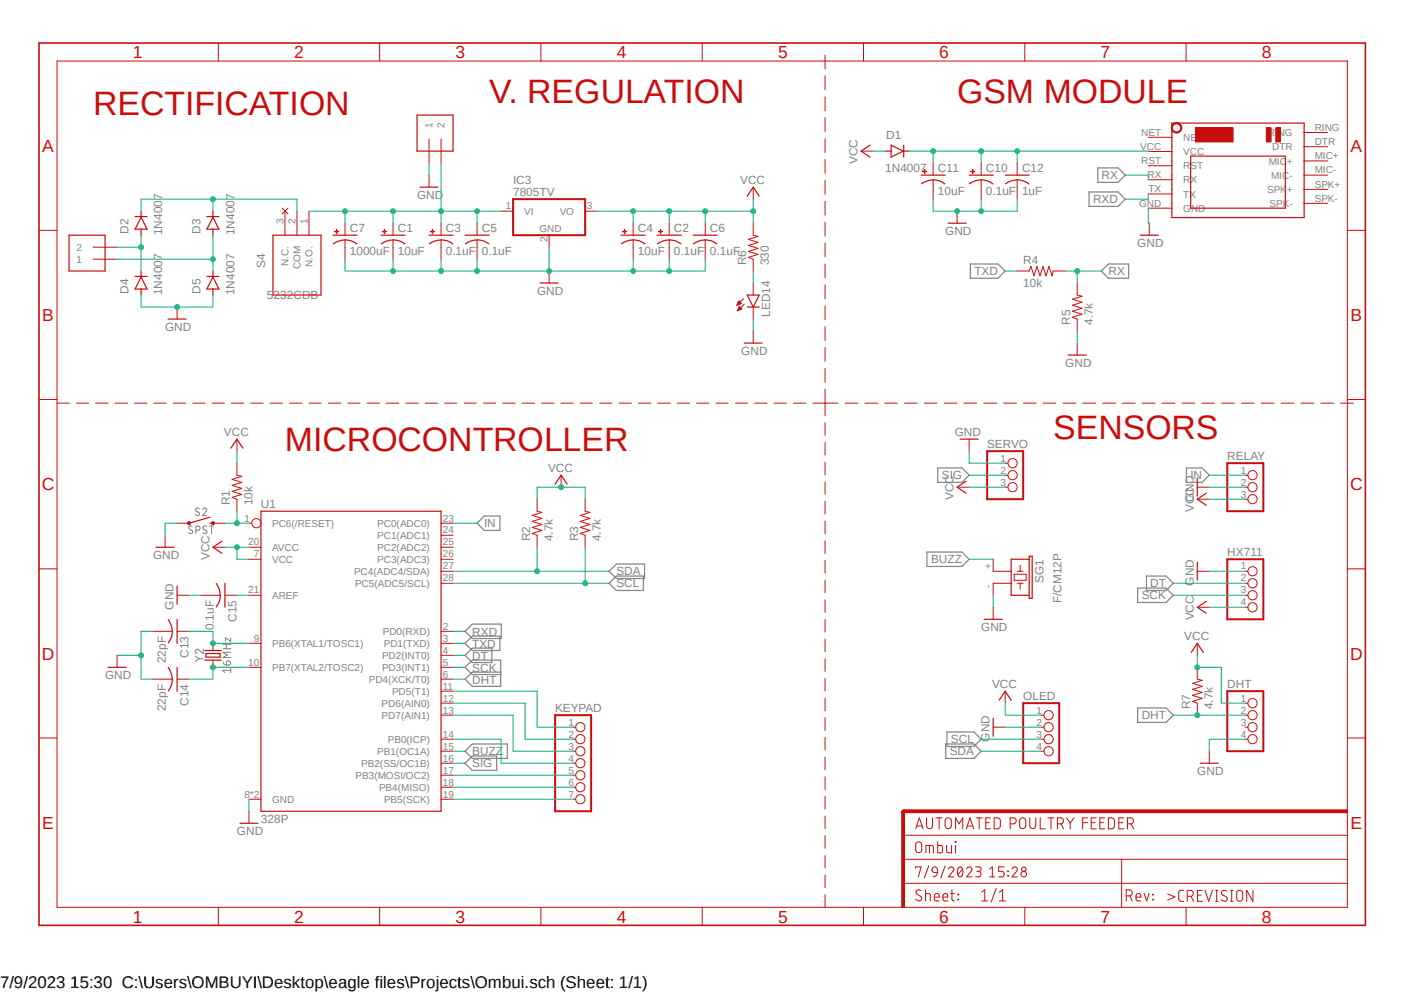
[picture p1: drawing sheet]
<svg xmlns="http://www.w3.org/2000/svg" width="297mm" height="210mm" viewBox="0 0 297 210" stroke-linecap="round" stroke-linejoin="round" font-family="sans-serif">
<path d="M7.9 8.8l281.2 187.2M289.1 8.8l-281.2 187.2" fill="none" stroke="#fff" stroke-width=".21"/>
<g fill="none" stroke="#808080" stroke-width=".21">
<path d="M40.7 111.4l-.2-.1a.39 .39 0 0 0-.5 .1 .39 .39 0 0 0 .1 .5l.5 .3a.37 .37 0 0 1 .2 .4 .37 .37 0 0 1-.4 .3l-.5-.3M41.4 112.1h.7a.46 .46 0 0 0 .2-.5 .46 .46 0 0 0-.4-.3h-.5v1.6M42.1 107.6l-.1-.1a.38 .38 0 0 0-.6 .1 .38 .38 0 0 0 .1 .5l.5 .3a.37 .37 0 0 1 .2 .4 .37 .37 0 0 1-.3 .3l-.6-.3M42.8 107.8a.44 .44 0 0 1 .7-.3 .44 .44 0 0 1 .1 .7l-.8 .9h.9M43.7 111.4l-.2-.1a.4 .4 0 0 0-.5 .1 .4 .4 0 0 0 .1 .5l.5 .3a.37 .37 0 0 1 .2 .4 .37 .37 0 0 1-.4 .3l-.5-.3M44.3 111.3h.9M44.7 111.3v1.6M41.3 138.8l.8 .5M42.1 139.3l-.8 .6M42.1 139.3h.9M43 137.3v.9l-1-.7a.44 .44 0 0 0-.7 .1 .44 .44 0 0 0 .4 .6M47.2 140a.72 .72 0 0 0 .7 .7"/>
<path d="M47.2 137.2h1.6M47.2 136.3h1.6M47.9 136.3v.9M47.9 140a.46 .46 0 0 1 .8 0 .46 .46 0 0 1-.4 .7h-.4zM48.8 134.9v.7l-1.1-.7v.7M48.8 138h-1.6l.9 .5-.9 .6h1.6M48.8 141.8h-1.6l.3 .4M48.8 141.4v.8"/>
</g>
<g fill="none" stroke="#808080" stroke-width=".25">
<path d="M232.2 35.5h4.3l1.5 1.5-1.5 1.6h-4.3zM205.3 55.8h5.8l1.5 1.5-1.5 1.5h-5.8zM230.4 40.6h6.1l1.5 1.5-1.5 1.5h-6.1zM233 57.3l1.5-1.5h4.3v3h-4.3zM198.4 99h5.1l1.5 1.5-1.5 1.5h-5.1zM251 99h3.3l1.5 1.5-1.5 1.5h-3.3zM100.9 110.7l1.5-1.6h3.3v3.1h-3.3zM130.4 119.3h6v3h-6l-1.5-1.5zM196.1 116.8h7.4l1.5 1.5-1.5 1.5h-7.4zM98.4 136.1l1.5-1.6h5.8v3.1h-5.8zM98.4 133.5l1.5-1.5h6.1v3h-6.1zM98.4 138.6l1.5-1.5h4.2v3h-4.2z"/>
<path d="M130.4 121.8h5.7v3.1h-5.7l-1.5-1.5zM240.7 124.4h6l1.5 1.5-1.5 1.5h-6zM242.5 121.8h4.2l1.5 1.6-1.5 1.5h-4.2zM98.4 158.9l1.5-1.5h7.4v3h-7.4zM105.9 142.2h-6l-1.5 1.4 1.5 1.6h6v-5.6h-6l-1.5 1.5 1.5 1.6h6M200.1 157.4h5.9l1.6 1.5-1.6 1.5h-5.9zM200.3 154.8h5.7l1.6 1.5-1.6 1.6h-5.7zM240.7 149.7h6l1.5 1.6-1.5 1.5h-6zM98.4 161.4l1.5-1.5h5.2v3h-5.2z"/>
</g>
<g fill="none" stroke="#c90d0c" stroke-width=".21">
<path d="M174.5 11.6v3M174.5 16v3M174.5 20.5v2.9M174.5 24.9v2.9M174.5 29.3v3M174.5 33.7v3M174.5 38.1v3M93.3 50.8v1.5M106 44.7h2.5M116.2 49.7v2.6M123.8 44.7h2.5M174.5 42.6v2.9"/>
<path d="M174.5 47v2.9M174.5 51.4v2.9M174.5 55.8v3M174.5 60.2v3M174.5 64.7v2.9M174.5 69.1v2.9M174.5 73.5v2.9M174.5 77.9v3M12.1 85.3h2.5M16.2 85.3h2.6M20.2 85.3h2.7M24.3 85.3h2.7"/>
<path d="M28.4 85.3h2.7M32.6 85.3h2.5M36.7 85.3h2.5M40.8 85.3h2.5M44.9 85.3h2.6M48.9 85.3h2.7M53 85.3h2.7M57.1 85.3h2.7M61.3 85.3h2.5M65.4 85.3h2.5M69.5 85.3h2.6M73.6 85.3h2.6"/>
<path d="M77.6 85.3h2.7M81.7 85.3h2.7M85.9 85.3h2.6M90 85.3h2.5M94.1 85.3h2.5M98.2 85.3h2.6M102.3 85.3h2.6M106.3 85.3h2.7M110.4 85.3h2.7M114.6 85.3h2.6M118.7 85.3h2.5M122.8 85.3h2.5"/>
<path d="M126.9 85.3h2.6M131 85.3h2.6M135 85.3h2.7M139.1 85.3h2.7M143.3 85.3h2.6M147.4 85.3h2.5M151.5 85.3h2.6M155.6 85.3h2.6M159.6 85.3h2.7M163.7 85.3h2.7M167.9 85.3h2.6M172 85.3h5.2"/>
<path d="M174.5 82.3v5.6M174.5 89.4v2.7M174.5 93.6v2.6M174.5 97.7v2.7M178.8 85.3h2.6M183 85.3h2.6M187.2 85.3h2.6M191.3 85.3h2.7M195.5 85.3h2.7M199.7 85.3h2.7M203.9 85.3h2.7M208.1 85.3h2.7"/>
<path d="M212.3 85.3h2.7M216.5 85.3h2.7M220.7 85.3h2.7M224.9 85.3h2.7M229.1 85.3h2.7M233.3 85.3h2.7M237.4 85.3h2.8M241.6 85.3h2.7M245.8 85.3h2.7M250.1 85.3h2.6M254.3 85.3h2.6M258.4 85.3h2.7"/>
<path d="M262.6 85.3h2.7M266.8 85.3h2.7M271 85.3h2.7M275.2 85.3h2.7M279.4 85.3h2.7M283.6 85.3h2.7M174.5 101.9v2.7M174.5 106v2.7M174.5 110.2v2.7M174.5 114.4v2.7M174.5 118.5v2.7M174.5 122.7v2.6"/>
<path d="M174.5 126.9v2.6M174.5 131v2.7M174.5 135.2v2.6M174.5 139.3v2.7M174.5 143.5v2.6M174.5 147.7v2.6M174.5 151.8v2.7M174.5 156v2.6M174.5 160.1v2.7M174.5 164.3v2.7M174.5 168.4v2.7M174.5 172.6v2.7"/>
<path d="M174.5 176.7v2.7M174.5 180.9v2.7M174.5 185.1v2.6M174.5 189.2v2.7"/>
</g>
<path d="M108.5 42.1h15.3v7.6h-15.3z" fill="none" stroke="#c90d0c" stroke-width=".42"/>
<path d="M90.8 49.7h5M93.3 50.7a4 4 0 0 1 2.5 .9M93.3 50.8a4.1 4.1 0 0 0-2.5 .8" fill="none" stroke="#c90d0c" stroke-width=".25"/>
<path d="M91.1 48.9l.8 .1z" fill-rule="evenodd" fill="#c90d0c"/>
<path d="M91.1 48.9l.8 .1z" fill="none" stroke="#c90d0c" stroke-width=".21"/>
<path d="M91.4 48.6l.1 .8z" fill-rule="evenodd" fill="#c90d0c"/>
<path d="M91.4 48.6l.1 .8zM93.3 47.2v2.5M93.3 52.3v2.5M133.9 50.8v1.5" fill="none" stroke="#c90d0c" stroke-width=".21"/>
<path d="M131.4 49.7h5.1M133.9 50.7a4 4 0 0 1 2.5 .9M133.9 50.8a4.1 4.1 0 0 0-2.4 .8" fill="none" stroke="#c90d0c" stroke-width=".25"/>
<path d="M131.7 48.9l.8 .1z" fill-rule="evenodd" fill="#c90d0c"/>
<path d="M131.7 48.9l.8 .1z" fill="none" stroke="#c90d0c" stroke-width=".21"/>
<path d="M132.1 48.6l.1 .8z" fill-rule="evenodd" fill="#c90d0c"/>
<g fill="none" stroke="#c90d0c" stroke-width=".21">
<path d="M159.3 39.6v2.5M83.1 50.8v1.5M116.2 57.3v2.6M132.1 48.6l.1 .8zM133.9 47.2v2.5M133.9 52.3v2.5M159.3 59.9v2.5M155.9 64.6h.1M156 64.5h.2M156 64.4h.4M156 64.3h.6M156 64.2h.8"/>
<path d="M156 65.7h.1M156.1 64.1h.6M156.1 65.6h.2M156.1 64h.5M156.1 65.5h.4M156.1 65.4h.6M156.2 63.9h.3M156.2 65.4h.7M156.2 63.8h.2M156.2 65.3h.6M156.3 63.8h.1M156.3 65.2h.5"/>
<path d="M156.3 65.1h.4M156.3 65h.3M156.4 64.9h.1M156.4 64.8l.5 .5-.9 .4zM156.8 64.2l-.5-.5-.4 .9M156.8 64.2l-.9 .4M157.3 63.2l-1.4 1.4M157.4 64.3l-1.4 1.4M159.3 64.9v2.6M159.3 70v2.6"/>
</g>
<path d="M80.6 49.7h5.1M83.1 50.7a4 4 0 0 1 2.5 .9M83.1 50.8a4.1 4.1 0 0 0-2.4 .8M114.3 59.9h3.8M158.1 41.5l1.2-1.9 1.3 1.9M157.4 72.6h3.8M158.1 62.4h2.5l-1.3 2.5zM158.1 64.9h2.5" fill="none" stroke="#c90d0c" stroke-width=".25"/>
<path d="M80.9 48.9l.8 .1z" fill-rule="evenodd" fill="#c90d0c"/>
<path d="M80.9 48.9l.8 .1z" fill="none" stroke="#c90d0c" stroke-width=".21"/>
<path d="M81.3 48.6l.1 .8z" fill-rule="evenodd" fill="#c90d0c"/>
<path d="M81.3 48.6l.1 .8zM83.1 47.2v2.5M83.1 52.3v2.5M141.6 50.8v1.5" fill="none" stroke="#c90d0c" stroke-width=".21"/>
<path d="M139 49.7h5.1M141.6 50.7a4 4 0 0 1 2.5 .9M141.6 50.8a4.4 4.4 0 0 0-2.5 .8" fill="none" stroke="#c90d0c" stroke-width=".25"/>
<path d="M139.3 48.9l.9 .1z" fill-rule="evenodd" fill="#c90d0c"/>
<path d="M139.3 48.9l.9 .1z" fill="none" stroke="#c90d0c" stroke-width=".21"/>
<path d="M139.7 48.6l.1 .8z" fill-rule="evenodd" fill="#c90d0c"/>
<path d="M100.9 47.2v2.5M100.9 50.8v4M139.7 48.6l.1 .8zM141.6 47.2v2.5M141.6 52.3v2.5M149.2 47.2v2.5M149.2 50.8v4" fill="none" stroke="#c90d0c" stroke-width=".21"/>
<path d="M98.4 49.7h5.1M100.9 50.7a4 4 0 0 1 2.5 .9M100.9 50.8a4.1 4.1 0 0 0-2.4 .8M146.6 49.7h5.1M149.2 50.7a3.8 3.8 0 0 1 2.4 .9M149.2 50.8a4.4 4.4 0 0 0-2.5 .8M44.4 110.7h.6M44.4 109.4l-4.4 1.3" fill="none" stroke="#c90d0c" stroke-width=".25"/>
<path d="M39.8 110.4h.4v.5l-.2 .1-.2-.1z" fill-rule="evenodd" fill="#c90d0c"/>
<path d="M39.8 110.4h.4v.5l-.2 .1-.2-.1z" fill="none" stroke="#c90d0c" stroke-width=".21"/>
<path d="M44.8 110.4h.5v.5l-.3 .1-.2-.1z" fill-rule="evenodd" fill="#c90d0c"/>
<path d="M50.1 98v2.5l1 .3-2 .6 2 .6-2 .7 2 .6-2 .6 2 .7-2 .6 1 .4v2.5M50.1 92.9v2.5M34.9 113.2v2.5M37.5 110.7h2.5M44.8 110.4h.5v.5l-.3 .1-.2-.1zM45 110.7h2.6" fill="none" stroke="#c90d0c" stroke-width=".21"/>
<path d="M247.9 26h28v20h-28zM251.9 33h20v11h-20zM48.9 94.8l1.2-1.9 1.3 1.9M33 115.7h3.8" fill="none" stroke="#c90d0c" stroke-width=".25"/>
<path d="M269.9 27.1h1v2.9h-1z" fill-rule="evenodd" fill="#c90d0c"/>
<path d="M269.9 27.1h1v2.9h-1z" fill="none" stroke="#c90d0c" stroke-width=".21"/>
<path d="M267.9 27.1h1v2.9h-1z" fill-rule="evenodd" fill="#c90d0c"/>
<path d="M267.9 27.1h1v2.9h-1z" fill="none" stroke="#c90d0c" stroke-width=".21"/>
<path d="M252.9 27.1h8v2.9h-8z" fill-rule="evenodd" fill="#c90d0c"/>
<path d="M252.9 27.1h8v2.9h-8z" fill="none" stroke="#c90d0c" stroke-width=".21"/>
<path d="M248.1 26.2a1.12 1.12 0 0 1 1.8 .3 1.12 1.12 0 0 1-.7 1.6 1.12 1.12 0 0 1-1.4-1h.2a.88 .88 0 0 1 1.3-.8 .88 .88 0 0 1 .2 1.5 .88 .88 0 0 1-1.4-.4l-.1-.3h-.2z" fill-rule="evenodd" fill="#c90d0c"/>
<g fill="none" stroke="#c90d0c" stroke-width=".21">
<path d="M197.4 38.1v1.5M242.9 29h5.1M242.9 32h5.1M242.9 35.1h5.1M242.9 38h5.1M248.1 26.2a1.12 1.12 0 0 1 1.8 .3 1.12 1.12 0 0 1-.7 1.6 1.12 1.12 0 0 1-1.4-1h.2a.88 .88 0 0 1 1.3-.8 .88 .88 0 0 1 .2 1.5 .88 .88 0 0 1-1.4-.4l-.1-.3h-.2zM275.8 37h5.1M275.8 34h5.1M275.8 31h5.1M275.8 28h5.1M242.9 41h5.1M242.9 44h5.1"/>
<path d="M275.8 43h5.1M275.8 40h5.1"/>
</g>
<path d="M187.2 32h1.3M188.5 30.7l2.6 1.3-2.6 1.2zM191.1 32h1.2M191.2 30.7v2.5M194.9 37h5M197.4 38a4.5 4.5 0 0 1 2.5 .9M197.4 38.1a4.4 4.4 0 0 0-2.5 .8" fill="none" stroke="#c90d0c" stroke-width=".25"/>
<path d="M195.2 36.2l.8 .1z" fill-rule="evenodd" fill="#c90d0c"/>
<path d="M195.2 36.2l.8 .1z" fill="none" stroke="#c90d0c" stroke-width=".21"/>
<path d="M195.6 35.9l.1 .8z" fill-rule="evenodd" fill="#c90d0c"/>
<path d="M195.6 35.9l.1 .8zM197.4 34.5v2.5M197.4 39.6v2.5M207.6 38.1v1.5M215.2 34.5v2.5M215.2 38.1v4M202.5 44.7v2.5M215.2 57.3h2.5l.4-1 .6 2 .7-2 .6 2 .6-2 .7 2 .6-2 .6 2 .3-1h2.5M227.9 59.9v2.5l1 .3-2 .6 2 .6-2 .7 2 .6-2 .6 2 .7-2 .6 1 .4v2.5M243.1 47.2v2.5M227.9 72.6v2.5" fill="none" stroke="#c90d0c" stroke-width=".21"/>
<path d="M205 37h5.1M207.6 38a4.5 4.5 0 0 1 2.5 .9M207.6 38.1a4.1 4.1 0 0 0-2.5 .8M212.6 37h5.1M215.2 38a4.5 4.5 0 0 1 2.5 .9M215.2 38.1a4.1 4.1 0 0 0-2.5 .8M200.6 47.2h3.8M241.2 49.7h3.8M226 75.1h3.8" fill="none" stroke="#c90d0c" stroke-width=".25"/>
<path d="M205.4 36.2l.8 .1z" fill-rule="evenodd" fill="#c90d0c"/>
<path d="M205.4 36.2l.8 .1z" fill="none" stroke="#c90d0c" stroke-width=".21"/>
<path d="M205.7 35.9l.1 .8z" fill-rule="evenodd" fill="#c90d0c"/>
<g fill="none" stroke="#c90d0c" stroke-width=".21">
<path d="M182.2 32h2.5M205.7 35.9l.1 .8zM207.6 34.5v2.5M207.6 39.6v2.5M19.7 54.8h5.1M19.7 52.3h5.1M59.7 44l1.2 1.3M60.3 44.7v5M60.9 44l-1.2 1.3M62.8 44.7v5M65.4 44.7v5M73 50.8v1.5"/>
<path d="M159.3 47.2v2.5l1.1 .3-2.1 .6 2.1 .7-2.1 .6 2.1 .6-2.1 .7 2.1 .6-2.1 .6 1 .4v2.5M37.5 64.9v2.6M45 115.7h2.6M52.7 118.3h2.5M52.7 115.7h2.5M52.7 110.7h.6M93.3 118.3h2.5M93.3 115.7h2.5M93.3 113.2h2.5M93.3 110.7h2.5M210.1 118.3v2.5h3.8M215.8 119.5v1.3"/>
<path d="M24.8 138.6v2.5M32.4 133.5h4M37.5 125.9h2.5M37.5 133.5h2.5M42.5 125.9h4.1M45 136.1v1.5M45 139.6v1.5M47.6 125.9h2.5M52.7 136.1h2.5M52.7 125.9h2.5M93.3 120.8h2.5M93.3 123.4h2.5"/>
<path d="M93.3 136.1h2.5M93.3 138.6h2.5M93.3 133.5h2.5M210.1 128.4v2.6M213.9 123.4h-3.8v2.5M214.5 121.5h2.6v1.2h-2.6zM215.2 120.8h1.3M215.2 123.4h1.3M215.8 123.4v1.2M32.4 143.6h4M37.5 143.6h2.5M52.7 141.1h2.5"/>
<path d="M93.3 141.1h2.5M93.3 158.9h2.5M93.3 156.3h2.5M93.3 151.3h2.5M93.3 148.7h2.5M93.3 146.2h2.5M93.3 143.6h2.5M52.7 169h2.5M52.7 171.6v2.5M93.3 169h2.5M93.3 166.5h2.5M93.3 164h2.5"/>
<path d="M93.3 161.4h2.5"/>
<circle cx="54.2" cy="110.7" r=".98"/>
</g>
<g fill="none" stroke="#c90d0c" stroke-width=".25">
<path d="M184.1 30.7l-1.9 1.3 1.9 1.2M14.6 49.7h7.6v7.6h-7.6zM28.6 45.8h2.5M28.6 58.5h2.5M29.8 45.9l1.3 2.6h-2.5zM29.8 44.7v1.2M29.8 48.5v1.2M29.8 57.3v1.3M29.8 58.6l1.3 2.5h-2.5zM43.8 45.8h2.5M43.8 58.5h2.5M45 45.9l1.3 2.6h-2.5z"/>
<path d="M45 44.7v1.2M45 48.5v1.2M45 57.3v1.3M45 58.6l1.3 2.5h-2.5zM57.7 49.7h10.2v12.7h-10.2zM70.4 49.7h5.1M73 50.7a4 4 0 0 1 2.5 .9M73 50.8a4.4 4.4 0 0 0-2.5 .8M29.8 61.1v1.3M35.6 67.5h3.8M45 61.1v1.3M46.9 114.5l-1.9 1.2 1.9 1.3"/>
<path d="M55.2 108.1h38.1v63.5h-38.1zM217.7 118.3h-3.8v7.6h3.8M217.7 117.6h.7v8.9h-.7zM35.6 131a4 4 0 0 1 0 5M37.5 124v3.8M37.5 131v5.1M43.3 137.6h3.5M43.3 139.6h3.5M43.6 138.2h3v.8h-3zM45.8 123.4a4 4 0 0 1 0 5M47.6 123.4v5M208.2 131h3.8"/>
<path d="M22.9 141.1h3.8M35.6 141.2a4 4 0 0 1 0 4.9M37.5 141.1v5.1M50.8 174.1h3.8"/>
</g>
<path d="M70.8 48.9l.8 .1z" fill-rule="evenodd" fill="#c90d0c"/>
<path d="M70.8 48.9l.8 .1z" fill="none" stroke="#c90d0c" stroke-width=".21"/>
<path d="M71.2 48.6v.8z" fill-rule="evenodd" fill="#c90d0c"/>
<g fill="none" stroke="#c90d0c" stroke-width=".21">
<path d="M90.8 29.4v5.1M90.8 37v2.6M93.3 29.4v5.1M71.2 48.6v.8zM73 47.2v2.5M73 52.3v2.5M205 92.9v2.5M212.6 98h.6M113.6 105.6v2.5l1 .3-2 .6 2 .6-2 .7 2 .6-2 .6 2 .7-2 .6 1 .4v2.5M118.7 100.5v2.5M123.8 105.6v2.5l1 .3-2 .6 2 .6-2 .7 2 .6-2 .6 2 .7-2 .6 1 .4v2.5M202.5 103h2.5"/>
<path d="M212.6 100.5h.6M212.6 103h.6M253.3 103h2.5M253.3 105.6h2.5M263.4 100.5h.6M263.4 103h.6M263.4 105.6h.6M253.3 120.8h2.5M253.3 128.4h2.5M253.3 136.1v2.5M263.4 120.8h.6M263.4 123.4h.6"/>
<path d="M263.4 125.9h.6M263.4 128.4h.6M121.2 153.8h.6M121.2 156.3h.6M121.2 158.9h.6M210.1 153.8h2.5M212.6 146.2v2.5M220.3 151.3h.5M220.3 153.8h.5M220.3 156.3h.5M220.3 158.9h.5M253.3 141.1v2.5l1 .3-2 .6 2 .7-2 .6 2 .6-2 .7 2 .6-2 .6 1 .4v2.6"/>
<path d="M255.8 158.9v2.5M263.4 151.3h.6M263.4 153.8h.6M263.4 156.3h.6M263.4 148.7h.6M121.2 161.4h.6M121.2 164h.6M121.2 166.5h.6M121.2 169h.6"/>
<circle cx="214.2" cy="98" r=".98"/>
<circle cx="214.2" cy="103" r=".98"/>
<circle cx="214.2" cy="100.5" r=".98"/>
<circle cx="265" cy="105.6" r=".98"/>
<circle cx="265" cy="103" r=".98"/>
<circle cx="265" cy="100.5" r=".98"/>
<circle cx="265" cy="123.4" r=".98"/>
<circle cx="265" cy="120.8" r=".98"/>
<circle cx="265" cy="128.4" r=".98"/>
<circle cx="265" cy="125.9" r=".98"/>
<circle cx="122.8" cy="153.8" r=".98"/>
<circle cx="122.8" cy="156.3" r=".98"/>
<circle cx="122.8" cy="158.9" r=".98"/>
<circle cx="221.8" cy="156.3" r=".98"/>
<circle cx="221.8" cy="153.8" r=".98"/>
<circle cx="221.8" cy="151.3" r=".98"/>
<circle cx="221.8" cy="158.9" r=".98"/>
<circle cx="265" cy="151.3" r=".98"/>
<circle cx="265" cy="148.7" r=".98"/>
<circle cx="265" cy="153.8" r=".98"/>
<circle cx="265" cy="156.3" r=".98"/>
<circle cx="122.8" cy="164" r=".98"/>
<circle cx="122.8" cy="166.5" r=".98"/>
<circle cx="122.8" cy="169" r=".98"/>
<circle cx="122.8" cy="161.4" r=".98"/>
</g>
<path d="M208.8 95.4h7.7v10.2h-7.7zM259.6 98h7.7v10.1h-7.7zM259.6 118.3h7.7v12.7h-7.7zM117.4 151.3h7.7v20.3h-7.7zM216.5 148.7h7.6v12.7h-7.6zM259.6 146.2h7.7v12.7h-7.7z" fill="none" stroke="#c90d0c" stroke-width=".42"/>
<g fill="none" stroke="#c90d0c" stroke-width=".25">
<path d="M88.2 24.3h7.6v7.7h-7.6zM88.9 39.6h3.8M203.1 92.9h3.8M117.4 102.4l1.3-1.9 1.3 1.9M204.4 101.8l-1.9 1.2 1.9 1.3M253.3 101.1v3.8M253.3 118.9v3.8M255.2 104.3l-1.9 1.3 1.9 1.2M252 138l1.3-1.9 1.3 1.9M255.2 127.2l-1.9 1.2 1.9 1.3M210.1 151.9v3.8M211.4 148.1l1.2-1.9 1.3 1.9"/>
<path d="M253.9 161.4h3.8"/>
</g>
<path d="M190.8 171.6h.5v20.3h-.5z" fill-rule="evenodd" fill="#c90d0c"/>
<path d="M190.8 171.6h.5v20.3h-.5z" fill="none" stroke="#c90d0c" stroke-width=".21"/>
<path d="M191.1 171.3h93.9v.6h-93.9z" fill-rule="evenodd" fill="#c90d0c"/>
<g fill="none" stroke="#c90d0c" stroke-width=".21">
<path d="M12.1 12.9h272.9v179h-272.9zM46.2 9.1v3.8M80.3 9.1v3.8M114.4 9.1v3.8M148.5 9.1v3.8M182.7 9.1v3.8M216.8 9.1v3.8M250.9 9.1v3.8M8.3 48.7h3.8M285 48.7h3.8M8.3 84.5h3.8M285 84.5h3.8"/>
<path d="M8.3 120.3h3.8M285 120.3h3.8M8.3 156.1h3.8M285 156.1h3.8M191.1 171.3h93.9v.6h-93.9zM191.1 176.7h93.9M193.7 175.3l.8-2.3 .8 2.3M193.8 178.4a.65 .65 0 0 1 .7-.3 .65 .65 0 0 1 .5 .6v1a.64 .64 0 0 1-.6 .7 .64 .64 0 0 1-.7-.7zM193.9 174.7h1.2M196 173v1.6a.64 .64 0 0 0 .6 .7 .64 .64 0 0 0 .7-.7v-1.6M196.6 178.8v1.6M198 173h1.3"/>
<path d="M198.4 178v2.4l.8-.1a1.36 1.36 0 0 0 .1-1.3l-.3-.2h-.6M198.7 173v2.3M200.2 173.1a.65 .65 0 0 1 .7-.1 .65 .65 0 0 1 .4 .6v1a.66 .66 0 0 1-.7 .7 .66 .66 0 0 1-.7-.7v-1zM200.2 178.8l.1 1.4 .3 .2h.7v-1.6M202.1 178l.1 .2zM202.1 175.3v-2.3l.8 1.2 .8-1.2v2.3M202.1 178.8v1.6M204.4 175.3l.8-2.3 .8 2.3M204.6 174.7h1.2M206.5 173h1.3M207.1 173v2.3M208.5 174h.8"/>
<path d="M209.5 173h-1v2.3h1M210.3 173h.7a.65 .65 0 0 1 .6 .6v1a.74 .74 0 0 1-.6 .7h-.7zM213.7 174.2h.6a.64 .64 0 0 0 .7-.6 .64 .64 0 0 0-.7-.6h-.6v2.3M215.7 173.3a.67 .67 0 0 1 .8-.3 .67 .67 0 0 1 .5 .6v1a.66 .66 0 0 1-.7 .7 .66 .66 0 0 1-.6-.7zM217.8 173v1.6a.64 .64 0 0 0 .7 .7 .64 .64 0 0 0 .6-.7v-1.6M220 173v2.3h1.1M221.7 173h1.3M222.3 173v2.3M223.7 174.2h.6a.64 .64 0 0 0 .7-.6 .64 .64 0 0 0-.7-.6h-.6v2.3M224.5 174.2l.5 1.1M225.6 173l.8 1.1M226.4 174.1v1.2"/>
<path d="M227.2 173l-.8 1.1M229 174h1.1M230.1 173h-1.1v2.3M230.8 174h.8M231.9 173h-1.1v2.3h1.1M232.7 174h.7M233.7 173h-1v2.3h1M234.5 173h.6a.59 .59 0 0 1 .7 .6v1a.65 .65 0 0 1-.7 .7h-.6zM236.7 174h.8M237.7 173h-1v2.3h1M238.5 174.2h.6a.64 .64 0 0 0 .7-.6 .64 .64 0 0 0-.7-.6h-.6v2.3M239.3 174.2l.5 1.1"/>
<path d="M46.2 191.9v3.8M80.3 191.9v3.8M114.4 191.9v3.8M148.5 191.9v3.8M182.7 191.9v3.8M191.1 186.8h93.9M191.1 181.7h93.9M193.7 183.6v-.3h1.2l-.6 2.2M194.9 188.4a.59 .59 0 0 0-.8-.2 .59 .59 0 0 0-.3 .8 1.79 1.79 0 0 1 1.2 1 .66 .66 0 0 1-.6 .6 .66 .66 0 0 1-.7-.4M195.8 189h.6l.4 .1v1.4M195.8 188.2v2.3M195.9 180.4v-1.6l1.3 .1 .2 .3v1.2"/>
<path d="M196.5 183.1l-1 2.6M197.4 183.5a.59 .59 0 0 1 .6-.1 .59 .59 0 0 1 .3 .5v.6l-.9-.1a.61 .61 0 0 1 0-.9zM197.7 189.7h1a.55 .55 0 0 0-.4-.7 .55 .55 0 0 0-.6 .5v.8l.3 .2h.7M198.3 184.5a1.03 1.03 0 0 1-.9 1M199.5 189.7h1a.54 .54 0 0 0-.4-.7 .54 .54 0 0 0-.6 .5v.8l.4 .2h.6M199.9 183.1l-.9 2.6M200.6 183.8a.57 .57 0 0 1 .8-.4 .57 .57 0 0 1 .2 .9l-1 1.2h1.2M201.1 189h.8M201.4 188.2v2.1l.5 .2M202.6 189.1l.2 .2zM202.6 190.2l.2 .1zM202.8 183.5l.5-.1a1.43 1.43 0 0 1 0 2l-.2 .1a1.31 1.31 0 0 1-.3-2z"/>
<path d="M203.6 183.8l-1 1.2M204.5 183.8a.57 .57 0 0 1 .8-.4 .57 .57 0 0 1 .1 .9l-.9 1.2h1.1M206.4 183.3h.7a.47 .47 0 0 1 .5 .5 .47 .47 0 0 1-.5 .5h-.5M207 184.3a.59 .59 0 0 1 .5 .6 .59 .59 0 0 1-.5 .6h-.6M207.7 190.5h1.3M207.7 188.7l.6-.5v2.3M209.3 185.5h1.2M209.3 183.8l.6-.5v2.2M210.7 187.9l-1 2.9M211.4 190.5h1.3M211.4 188.7l.7-.5v2.3M212.4 183.3h-1.2v1h.8a.61 .61 0 0 1 .4 .6 .61 .61 0 0 1-.4 .6h-.8"/>
<path d="M213.2 184.2l.1 .2zM213.2 185.2l.1 .1zM214.1 183.8a.57 .57 0 0 1 .8-.4 .57 .57 0 0 1 .2 .9l-1 1.2h1.1M216.8 191.9v3.8M237.3 181.7v10.3M238.3 189.5h.6a.66 .66 0 0 0 .6-.7 .66 .66 0 0 0-.6-.6h-.6v2.3M239 189.5l.5 1M240.3 189.7h1a.54 .54 0 0 0-.3-.7 .54 .54 0 0 0-.7 .5l.1 .8 .3 .2h.6M242.1 189l.5 1.5 .5-1.5M243.8 190.2l.2 .1zM243.8 189.1l.2 .2zM247 189.1l1.5 .6-1.5 .7"/>
<path d="M250.4 188.3h-.8l-.3 .5 .1 1.5 .3 .3h.7M250.9 191.9v3.8M251.2 189.6h.6a.64 .64 0 0 0 .6-.7 .64 .64 0 0 0-.6-.6h-.6v2.3M252 189.6l.5 1M253.3 189.3h.8M254.4 188.3h-1.1v2.3h1.1M254.9 188.3l.8 2.3 .8-2.3M257.1 190.6h.5M257.1 188.3h.5M257.4 188.3v2.3M259.5 188.5l-.3-.2a.54 .54 0 0 0-.7 .2 .54 .54 0 0 0 .2 .8l.7 .4a.57 .57 0 0 1 0 .8 .57 .57 0 0 1-.8 0l-.3-.2M260.3 190.6h.6"/>
<path d="M260.3 188.3h.6M260.6 188.3v2.3M261.8 188.4a.65 .65 0 0 1 .7-.1 .65 .65 0 0 1 .4 .6v1.1a.64 .64 0 0 1-.6 .6 .64 .64 0 0 1-.7-.6v-1.1zM265 188.3v2.3l-1.3-2.3v2.3"/>
<circle cx="216.6" cy="183.8" r=".47"/>
<circle cx="216.6" cy="184.9" r=".59"/>
</g>
<path d="M192.3 171.6h-1.2v1.2" fill="none" stroke="#c90d0c" stroke-width=".64"/>
<path d="M8.3 9.1h280.5v186.6h-280.5z" fill="none" stroke="#c90d0c" stroke-width=".34"/>
<path d="M126.3 44.7h22.9M133.9 44.7v2.5M159.3 42.1v5.1" fill="none" stroke="#0dab76" stroke-width=".21"/>
<circle cx="133.9" cy="44.7" r=".51" fill="#0dab76"/>
<g fill="none" stroke="#0dab76" stroke-width=".21">
<path d="M141.6 44.7v2.5"/>
<circle cx="133.9" cy="44.7" r=".51"/>
</g>
<circle cx="141.6" cy="44.7" r=".51" fill="#0dab76"/>
<g fill="none" stroke="#0dab76" stroke-width=".21">
<path d="M159.3 44.7h-10.1v2.5"/>
<circle cx="141.6" cy="44.7" r=".51"/>
</g>
<circle cx="149.2" cy="44.7" r=".51" fill="#0dab76"/>
<circle cx="149.2" cy="44.7" r=".51" fill="none" stroke="#0dab76" stroke-width=".21"/>
<circle cx="159.3" cy="44.7" r=".51" fill="#0dab76"/>
<g fill="none" stroke="#0dab76" stroke-width=".21">
<path d="M184.7 32h2.5M50.1 95.4v2.6M47.6 115.7h5.1M50.1 115.7v2.6h2.6"/>
<circle cx="159.3" cy="44.7" r=".51"/>
</g>
<circle cx="50.1" cy="115.7" r=".51" fill="#0dab76"/>
<g fill="none" stroke="#0dab76" stroke-width=".21">
<path d="M123.8 103h-10.2v2.6M205 103h7.6M255.8 105.6h7.6"/>
<circle cx="50.1" cy="115.7" r=".51"/>
</g>
<circle cx="118.7" cy="103" r=".51" fill="#0dab76"/>
<g fill="none" stroke="#0dab76" stroke-width=".21">
<path d="M123.8 103v2.6M253.3 138.6v2.5h5.1v7.6h5M255.8 128.4h7.6M212.6 148.7v2.6h7.7"/>
<circle cx="118.7" cy="103" r=".51"/>
</g>
<circle cx="253.3" cy="141.1" r=".51" fill="#0dab76"/>
<g fill="none" stroke="#0dab76" stroke-width=".21">
<path d="M83.1 57.3h66.1M116.2 52.3v5"/>
<circle cx="253.3" cy="141.1" r=".51"/>
</g>
<circle cx="116.2" cy="57.3" r=".51" fill="#0dab76"/>
<g fill="none" stroke="#0dab76" stroke-width=".21">
<path d="M83.1 54.8v2.5M93.3 54.8v2.5"/>
<circle cx="116.2" cy="57.3" r=".51"/>
</g>
<circle cx="93.3" cy="57.3" r=".51" fill="#0dab76"/>
<g fill="none" stroke="#0dab76" stroke-width=".21">
<path d="M100.9 54.8v2.5"/>
<circle cx="93.3" cy="57.3" r=".51"/>
</g>
<circle cx="100.9" cy="57.3" r=".51" fill="#0dab76"/>
<g fill="none" stroke="#0dab76" stroke-width=".21">
<path d="M141.6 54.8v2.5M149.2 54.8v2.5"/>
<circle cx="100.9" cy="57.3" r=".51"/>
</g>
<circle cx="141.6" cy="57.3" r=".51" fill="#0dab76"/>
<g fill="none" stroke="#0dab76" stroke-width=".21">
<path d="M133.9 54.8v2.5"/>
<circle cx="141.6" cy="57.3" r=".51"/>
</g>
<circle cx="133.9" cy="57.3" r=".51" fill="#0dab76"/>
<g fill="none" stroke="#0dab76" stroke-width=".21">
<path d="M73 54.8v2.5h10.1"/>
<circle cx="133.9" cy="57.3" r=".51"/>
</g>
<circle cx="83.1" cy="57.3" r=".51" fill="#0dab76"/>
<g fill="none" stroke="#0dab76" stroke-width=".21">
<path d="M197.4 42.1v2.6h5.1M159.3 67.5v2.5M37.5 110.7h-2.6v2.5"/>
<circle cx="83.1" cy="57.3" r=".51"/>
</g>
<circle cx="202.5" cy="44.7" r=".51" fill="#0dab76"/>
<g fill="none" stroke="#0dab76" stroke-width=".21">
<path d="M207.6 42.1v2.6M215.2 42.1v2.6h-12.7"/>
<circle cx="202.5" cy="44.7" r=".51"/>
</g>
<circle cx="207.6" cy="44.7" r=".51" fill="#0dab76"/>
<g fill="none" stroke="#0dab76" stroke-width=".21">
<path d="M242.9 44v3.2h.2M227.9 70v2.6M24.8 138.6h5M32.4 133.5h-2.6v10.1h2.6M210.1 125.9v2.5"/>
<circle cx="207.6" cy="44.7" r=".51"/>
</g>
<circle cx="29.8" cy="138.6" r=".51" fill="#0dab76"/>
<g fill="none" stroke="#0dab76" stroke-width=".21">
<path d="M29.8 62.4v2.5h15.2v-2.5M40 125.9h2.5M52.7 169v2.6"/>
<circle cx="29.8" cy="138.6" r=".51"/>
</g>
<circle cx="37.5" cy="64.9" r=".51" fill="#0dab76"/>
<g fill="none" stroke="#0dab76" stroke-width=".21">
<path d="M90.8 34.5v2.5M93.3 44.7v2.5M106 44.7h-22.9v2.5M205 95.4v2.6h7.6M255.8 103h7.6M255.8 120.8h7.6M212.6 153.8h7.7M263.4 156.3h-7.6v2.6"/>
<circle cx="37.5" cy="64.9" r=".51"/>
</g>
<circle cx="93.3" cy="44.7" r=".51" fill="#0dab76"/>
<g fill="none" stroke="#0dab76" stroke-width=".21">
<path d="M100.9 44.7v2.5"/>
<circle cx="93.3" cy="44.7" r=".51"/>
</g>
<circle cx="100.9" cy="44.7" r=".51" fill="#0dab76"/>
<g fill="none" stroke="#0dab76" stroke-width=".21">
<path d="M65.4 44.7h7.6"/>
<circle cx="100.9" cy="44.7" r=".51"/>
</g>
<circle cx="83.1" cy="44.7" r=".51" fill="#0dab76"/>
<g fill="none" stroke="#0dab76" stroke-width=".21">
<path d="M83.1 44.7h-10.1v2.5"/>
<circle cx="83.1" cy="44.7" r=".51"/>
</g>
<circle cx="73" cy="44.7" r=".51" fill="#0dab76"/>
<g fill="none" stroke="#0dab76" stroke-width=".21">
<path d="M93.3 34.5v10.2M192.3 32h50.6M197.4 32v2.5M159.3 57.3v2.6M212.6 57.3h2.6M242.9 41v1.1h-4.9M95.8 136.1h2.6M95.8 133.5h2.6"/>
<circle cx="73" cy="44.7" r=".51"/>
</g>
<circle cx="197.4" cy="32" r=".51" fill="#0dab76"/>
<g fill="none" stroke="#0dab76" stroke-width=".21">
<path d="M215.2 32v2.5"/>
<circle cx="197.4" cy="32" r=".51"/>
</g>
<circle cx="215.2" cy="32" r=".51" fill="#0dab76"/>
<g fill="none" stroke="#0dab76" stroke-width=".21">
<path d="M207.6 32v2.5"/>
<circle cx="215.2" cy="32" r=".51"/>
</g>
<circle cx="207.6" cy="32" r=".51" fill="#0dab76"/>
<g fill="none" stroke="#0dab76" stroke-width=".21">
<path d="M225.3 57.3h7.7M227.9 57.3v2.6"/>
<circle cx="207.6" cy="32" r=".51"/>
</g>
<circle cx="227.9" cy="57.3" r=".51" fill="#0dab76"/>
<g fill="none" stroke="#0dab76" stroke-width=".21">
<path d="M238 37h4.9v1M40 133.5h5v2.6h7.7"/>
<circle cx="227.9" cy="57.3" r=".51"/>
</g>
<circle cx="45" cy="136.1" r=".51" fill="#0dab76"/>
<g fill="none" stroke="#0dab76" stroke-width=".21">
<path d="M52.7 141.1h-7.7v2.5h-5"/>
<circle cx="45" cy="136.1" r=".51"/>
</g>
<circle cx="45" cy="141.1" r=".51" fill="#0dab76"/>
<g fill="none" stroke="#0dab76" stroke-width=".21">
<path d="M47.6 110.7h5.1M50.1 108.1v2.6M50.1 125.9h2.6"/>
<circle cx="45" cy="141.1" r=".51"/>
</g>
<circle cx="50.1" cy="110.7" r=".51" fill="#0dab76"/>
<g fill="none" stroke="#0dab76" stroke-width=".21">
<path d="M29.8 44.7v-2.6h33v2.6M45 42.1v2.6"/>
<circle cx="50.1" cy="110.7" r=".51"/>
</g>
<circle cx="45" cy="42.1" r=".51" fill="#0dab76"/>
<g fill="none" stroke="#0dab76" stroke-width=".21">
<path d="M24.8 52.3h5M29.8 49.7v7.6"/>
<circle cx="45" cy="42.1" r=".51"/>
</g>
<circle cx="29.8" cy="52.3" r=".51" fill="#0dab76"/>
<g fill="none" stroke="#0dab76" stroke-width=".21">
<path d="M24.8 54.8h20.2M45 49.7v7.6"/>
<circle cx="29.8" cy="52.3" r=".51"/>
</g>
<circle cx="45" cy="54.8" r=".51" fill="#0dab76"/>
<g fill="none" stroke="#0dab76" stroke-width=".21">
<path d="M95.8 110.7h5.1M123.8 115.7v7.7M205 100.5h7.6M205 118.3h5.1M255.8 100.5h7.6M95.8 123.4h33.1M95.8 158.9h2.6M95.8 161.4h2.6"/>
<circle cx="45" cy="54.8" r=".51"/>
</g>
<circle cx="123.8" cy="123.4" r=".51" fill="#0dab76"/>
<g fill="none" stroke="#0dab76" stroke-width=".21">
<path d="M113.6 115.7v5.1M95.8 120.8h33.1M207.6 156.3h12.7"/>
<circle cx="123.8" cy="123.4" r=".51"/>
</g>
<circle cx="113.6" cy="120.8" r=".51" fill="#0dab76"/>
<g fill="none" stroke="#0dab76" stroke-width=".21">
<path d="M95.8 138.6h2.6M248.2 123.4h15.2M248.2 125.9h15.2M95.8 141.1h2.6M207.6 158.9h12.7M253.3 151.3h10.1M95.8 169h25.4M95.8 166.5h25.4M95.8 164h25.4"/>
<circle cx="113.6" cy="120.8" r=".51"/>
</g>
<circle cx="253.3" cy="151.3" r=".51" fill="#0dab76"/>
<g fill="none" stroke="#0dab76" stroke-width=".21">
<path d="M95.8 151.3h12.7v7.6h12.7M95.8 143.6h2.6M95.8 146.2h17.8v7.6h7.6M95.8 148.7h15.3v7.6h10.1M95.8 156.3h10.2v5.1h15.2M248.2 151.3h5.1"/>
<circle cx="253.3" cy="151.3" r=".51"/>
</g>
<g font-size="7.2" fill="#c90d0c">
<text x="103.5" y="21.8">V. REGULATION</text>
<text x="202.5" y="21.8">GSM MODULE</text>
<text x="19.7" y="24.3">RECTIFICATION</text>
<text x="60.3" y="95.4">MICROCONTROLLER</text>
<text x="222.8" y="92.9">SENSORS</text>
</g>
<g font-size="3.7" fill="#c90d0c">
<text x="28.1" y="12.3">1</text>
<text x="62.2" y="12.3">2</text>
<text x="96.4" y="12.3">3</text>
<text x="130.5" y="12.3">4</text>
<text x="164.6" y="12.3">5</text>
<text x="198.7" y="12.3">6</text>
<text x="232.8" y="12.3">7</text>
<text x="266.9" y="12.3">8</text>
<text x="8.9" y="32.1">A</text>
<text x="285.7" y="32.1">A</text>
<text x="8.9" y="67.9">B</text>
<text x="285.7" y="67.9">B</text>
<text x="8.8" y="103.7">C</text>
<text x="285.6" y="103.7">C</text>
<text x="8.8" y="139.5">D</text>
<text x="285.6" y="139.5">D</text>
<text x="8.9" y="175.3">E</text>
<text x="285.7" y="175.3">E</text>
<text x="28.1" y="195.1">1</text>
<text x="62.2" y="195.1">2</text>
<text x="96.4" y="195.1">3</text>
<text x="130.5" y="195.1">4</text>
<text x="164.6" y="195.1">5</text>
<text x="198.7" y="195.1">6</text>
<text x="232.8" y="195.1">7</text>
<text x="266.9" y="195.1">8</text>
</g>
<text font-size="3.6" x="0" y="208.9">7/9/2023 15:30 C:\Users\OMBUYI\Desktop\eagle files\Projects\Ombui.sch (Sheet: 1/1)</text>
<g font-size="2.5" fill="#808080">
<text x="187.5" y="29.3">D1</text>
<text x="181.4" y="34.7" transform="rotate(-90 181.4 34.7)">VCC</text>
<text x="108.5" y="41.5">7805TV</text>
<text x="108.5" y="38.9">IC3</text>
<text x="156.6" y="38.8">VCC</text>
<text x="187.2" y="36.4">1N4007</text>
<text x="198.4" y="41.2">10uF</text>
<text x="198.4" y="36.4">C11</text>
<text x="208.6" y="41.2">0.1uF</text>
<text x="208.6" y="36.4">C10</text>
<text x="216.2" y="41.2">1uF</text>
<text x="216.2" y="36.4">C12</text>
<text x="233" y="37.9">RX</text>
<text x="88.2" y="42.1">GND</text>
<text x="231.2" y="43">RXD</text>
<text x="27.2" y="49.5" transform="rotate(-90 27.2 49.5)">D2</text>
<text x="34.3" y="49.7" transform="rotate(-90 34.3 49.7)">1N4007</text>
<text x="42.4" y="49.5" transform="rotate(-90 42.4 49.5)">D3</text>
<text x="49.6" y="49.7" transform="rotate(-90 49.6 49.7)">1N4007</text>
<text x="74" y="53.9">1000uF</text>
<text x="74" y="49.1">C7</text>
<text x="84.2" y="53.9">10uF</text>
<text x="84.2" y="49.1">C1</text>
<text x="94.3" y="53.9">0.1uF</text>
<text x="94.3" y="49.1">C3</text>
<text x="101.9" y="53.9">0.1uF</text>
<text x="101.9" y="49.1">C5</text>
<text x="135" y="53.9">10uF</text>
<text x="135" y="49.1">C4</text>
<text x="142.6" y="53.9">0.1uF</text>
<text x="142.6" y="49.1">C2</text>
<text x="150.2" y="53.9">0.1uF</text>
<text x="150.2" y="49.1">C6</text>
<text x="199.9" y="49.7">GND</text>
<text x="240.6" y="52.3">GND</text>
<text x="56.1" y="56.6" transform="rotate(-90 56.1 56.6)">S4</text>
<text x="157.8" y="56.1" transform="rotate(-90 157.8 56.1)">R6</text>
<text x="162.6" y="56.1" transform="rotate(-90 162.6 56.1)">330</text>
<text x="206.1" y="58.3">TXD</text>
<text x="216.5" y="55.8">R4</text>
<text x="234.5" y="58.3">RX</text>
<text x="27.2" y="62.2" transform="rotate(-90 27.2 62.2)">D4</text>
<text x="34.3" y="62.4" transform="rotate(-90 34.3 62.4)">1N4007</text>
<text x="42.4" y="62.2" transform="rotate(-90 42.4 62.2)">D5</text>
<text x="49.6" y="62.4" transform="rotate(-90 49.6 62.4)">1N4007</text>
<text x="56.5" y="63.3">5232CDB</text>
<text x="113.6" y="62.4">GND</text>
<text x="216.5" y="60.6">10k</text>
<text x="34.9" y="70">GND</text>
<text x="162.9" y="67" transform="rotate(-90 162.9 67)">LED14</text>
<text x="226.4" y="68.8" transform="rotate(-90 226.4 68.8)">R5</text>
<text x="231.2" y="68.8" transform="rotate(-90 231.2 68.8)">4.7k</text>
<text x="156.8" y="75.1">GND</text>
<text x="225.3" y="77.6">GND</text>
<text x="47.4" y="92.1">VCC</text>
<text x="202" y="92.1">GND</text>
<text x="208.8" y="94.8">SERVO</text>
<text x="116" y="99.7">VCC</text>
<text x="199.3" y="101.4">SIG</text>
<text x="251.8" y="101.4">IN</text>
<text x="259.6" y="97.3">RELAY</text>
<text x="48.6" y="106.9" transform="rotate(-90 48.6 106.9)">R1</text>
<text x="53.4" y="106.9" transform="rotate(-90 53.4 106.9)">10k</text>
<text x="55.2" y="107.4">U1</text>
<text x="201.7" y="105.8" transform="rotate(-90 201.7 105.8)">VCC</text>
<text x="252.5" y="106.1" transform="rotate(-90 252.5 106.1)">GND</text>
<text x="102.4" y="111.6">IN</text>
<text x="252.5" y="108.3" transform="rotate(-90 252.5 108.3)">VCC</text>
<text x="32.4" y="118.3">GND</text>
<text x="44.3" y="118.5" transform="rotate(-90 44.3 118.5)">VCC</text>
<text x="112.1" y="114.5" transform="rotate(-90 112.1 114.5)">R2</text>
<text x="116.9" y="114.5" transform="rotate(-90 116.9 114.5)">4.7k</text>
<text x="122.3" y="114.5" transform="rotate(-90 122.3 114.5)">R3</text>
<text x="127.1" y="114.5" transform="rotate(-90 127.1 114.5)">4.7k</text>
<text x="197" y="119.2">BUZZ</text>
<text x="259.6" y="117.6">HX711</text>
<text x="130.4" y="124.2">SCL</text>
<text x="130.4" y="121.7">SDA</text>
<text x="220.8" y="123.3" transform="rotate(-90 220.8 123.3)">SG1</text>
<text x="243.3" y="124.2">DT</text>
<text x="252.5" y="123.9" transform="rotate(-90 252.5 123.9)">GND</text>
<text x="36.7" y="128.9" transform="rotate(-90 36.7 128.9)">GND</text>
<text x="50" y="131.5" transform="rotate(-90 50 131.5)">C15</text>
<text x="224.6" y="127.6" transform="rotate(-90 224.6 127.6)">F/CM12P</text>
<text x="241.6" y="126.8">SCK</text>
<text x="252.5" y="131.2" transform="rotate(-90 252.5 131.2)">VCC</text>
<text x="45.2" y="133.3" transform="rotate(-90 45.2 133.3)">0.1uF</text>
<text x="99.9" y="137">TXD</text>
<text x="99.9" y="134.4">RXD</text>
<text x="207.6" y="133.5">GND</text>
<text x="250.5" y="135.3">VCC</text>
<text x="22.2" y="143.7">GND</text>
<text x="35.1" y="140.3" transform="rotate(-90 35.1 140.3)">22pF</text>
<text x="39.9" y="139.2" transform="rotate(-90 39.9 139.2)">C13</text>
<text x="99.9" y="139.5">DT</text>
<text x="99.9" y="142">SCK</text>
<text x="39.9" y="149.3" transform="rotate(-90 39.9 149.3)">C14</text>
<text x="99.9" y="144.6">DHT</text>
<text x="209.9" y="145.5">VCC</text>
<text x="216.5" y="148.1">OLED</text>
<text x="251.8" y="150" transform="rotate(-90 251.8 150)">R7</text>
<text x="256.6" y="150" transform="rotate(-90 256.6 150)">4.7k</text>
<text x="259.6" y="145.6">DHT</text>
<text x="35.1" y="150.4" transform="rotate(-90 35.1 150.4)">22pF</text>
<text x="117.4" y="150.6">KEYPAD</text>
<text x="241.5" y="152.1">DHT</text>
<text x="99.9" y="159.8">BUZZ</text>
<text x="200.9" y="159.8">SDA</text>
<text x="201.2" y="157.2">SCL</text>
<text x="209.3" y="156.8" transform="rotate(-90 209.3 156.8)">GND</text>
<text x="99.9" y="162.3">SIG</text>
<text x="253.3" y="164">GND</text>
<text x="50.1" y="176.7">GND</text>
<text x="55.2" y="174.1">328P</text>
</g>
<g font-size="2.1" fill="#808080">
<text x="91.5" y="27.1" transform="rotate(-90 91.5 27.1)">1</text>
<text x="94.1" y="27.1" transform="rotate(-90 94.1 27.1)">2</text>
<text x="241.4" y="28.7">NET</text>
<text x="250.3" y="29.8">NET</text>
<text x="268.2" y="28.8">RING</text>
<text x="278.1" y="27.7">RING</text>
<text x="241.2" y="31.7">VCC</text>
<text x="241.4" y="34.7">RST</text>
<text x="250.3" y="32.8">VCC</text>
<text x="250.3" y="35.8">RST</text>
<text x="268.4" y="34.8">MIC+</text>
<text x="269.1" y="31.8">DTR</text>
<text x="278.1" y="33.7">MIC+</text>
<text x="278.1" y="30.7">DTR</text>
<text x="242.7" y="37.7">RX</text>
<text x="243" y="40.7">TX</text>
<text x="250.3" y="38.8">RX</text>
<text x="250.3" y="41.8">TX</text>
<text x="268.1" y="40.8">SPK+</text>
<text x="268.9" y="37.8">MIC-</text>
<text x="278.1" y="39.7">SPK+</text>
<text x="278.1" y="36.7">MIC-</text>
<text x="59.9" y="47.4" transform="rotate(-90 59.9 47.4)">3</text>
<text x="62.5" y="47.4" transform="rotate(-90 62.5 47.4)">2</text>
<text x="65" y="47.4" transform="rotate(-90 65 47.4)">1</text>
<text x="107" y="44.3">1</text>
<text x="110.9" y="45.4">VI</text>
<text x="118.4" y="45.4">VO</text>
<text x="124.1" y="44.3">3</text>
<text x="241" y="43.7">GND</text>
<text x="250.3" y="44.8">GND</text>
<text x="268.6" y="43.8">SPK-</text>
<text x="278.1" y="42.7">SPK-</text>
<text x="16.2" y="53">2</text>
<text x="114.1" y="49">GND</text>
<text x="115.8" y="51.3" transform="rotate(-90 115.8 51.3)">2</text>
<text x="16.2" y="55.6">1</text>
<text x="61" y="56.3" transform="rotate(-90 61 56.3)">N.C.</text>
<text x="63.6" y="57" transform="rotate(-90 63.6 57)">COM</text>
<text x="66.1" y="56.4" transform="rotate(-90 66.1 56.4)">N.O.</text>
<text x="211.7" y="97.6">1</text>
<text x="211.7" y="100.2">2</text>
<text x="262.5" y="100.2">1</text>
<text x="211.7" y="102.7">3</text>
<text x="262.5" y="102.7">2</text>
<text x="262.5" y="105.2">3</text>
<text x="51.7" y="110.3">1</text>
<text x="57.6" y="111.4">PC6(/RESET)</text>
<text x="79.8" y="114">PC1(ADC1)</text>
<text x="79.8" y="111.4">PC0(ADC0)</text>
<text x="93.7" y="112.8">24</text>
<text x="93.7" y="110.3">23</text>
<text x="52.5" y="115.4">20</text>
<text x="53.7" y="117.9">7</text>
<text x="57.6" y="119">VCC</text>
<text x="57.6" y="116.5">AVCC</text>
<text x="79.8" y="119">PC3(ADC3)</text>
<text x="79.8" y="116.5">PC2(ADC2)</text>
<text x="93.7" y="117.9">26</text>
<text x="93.7" y="115.4">25</text>
<text x="52.5" y="125.5">21</text>
<text x="74.9" y="121.6">PC4(ADC4/SDA)</text>
<text x="75.1" y="124.1">PC5(ADC5/SCL)</text>
<text x="93.7" y="123">28</text>
<text x="93.7" y="120.4">27</text>
<text x="209.8" y="124.4" transform="rotate(-90 209.8 124.4)">-</text>
<text x="209.8" y="120.4" transform="rotate(-90 209.8 120.4)">+</text>
<text x="262.5" y="120.4">1</text>
<text x="262.5" y="123">2</text>
<text x="262.5" y="125.5">3</text>
<text x="57.6" y="126.7">AREF</text>
<text x="262.5" y="128.1">4</text>
<text x="53.7" y="135.7">9</text>
<text x="57.6" y="136.8">PB6(XTAL1/TOSC1)</text>
<text x="81" y="134.3">PD0(RXD)</text>
<text x="81.2" y="136.8">PD1(TXD)</text>
<text x="93.7" y="135.7">3</text>
<text x="93.7" y="133.1">2</text>
<text x="52.5" y="140.8">10</text>
<text x="57.6" y="141.9">PB7(XTAL2/TOSC2)</text>
<text x="80.8" y="141.9">PD3(INT1)</text>
<text x="80.8" y="139.4">PD2(INT0)</text>
<text x="93.7" y="143.3">6</text>
<text x="93.7" y="140.8">5</text>
<text x="93.7" y="138.2">4</text>
<text x="78" y="144.4">PD4(XCK/T0)</text>
<text x="80.7" y="149.5">PD6(AIN0)</text>
<text x="82.9" y="147">PD5(T1)</text>
<text x="93.7" y="148.4">12</text>
<text x="93.7" y="145.8">11</text>
<text x="262.5" y="148.4">1</text>
<text x="80.7" y="152">PD7(AIN1)</text>
<text x="93.7" y="156">14</text>
<text x="93.7" y="150.9">13</text>
<text x="120.3" y="153.5">1</text>
<text x="120.3" y="156">2</text>
<text x="219.3" y="150.9">1</text>
<text x="219.3" y="153.5">2</text>
<text x="219.3" y="156">3</text>
<text x="262.5" y="150.9">2</text>
<text x="262.5" y="153.5">3</text>
<text x="262.5" y="156">4</text>
<text x="79.8" y="159.6">PB1(OC1A)</text>
<text x="82" y="157.1">PB0(ICP)</text>
<text x="93.7" y="161.1">16</text>
<text x="93.7" y="158.5">15</text>
<text x="120.3" y="158.5">3</text>
<text x="120.3" y="161.1">4</text>
<text x="219.3" y="158.5">4</text>
<text x="75.2" y="164.7">PB3(MOSI/OC2)</text>
<text x="76.4" y="162.2">PB2(SS/OC1B)</text>
<text x="80.2" y="167.3">PB4(MISO)</text>
<text x="93.7" y="166.2">18</text>
<text x="93.7" y="163.6">17</text>
<text x="120.3" y="163.6">5</text>
<text x="120.3" y="166.2">6</text>
<text x="51.7" y="168.7">8*2</text>
<text x="57.6" y="169.8">GND</text>
<text x="81.2" y="169.8">PB5(SCK)</text>
<text x="93.7" y="168.7">19</text>
<text x="120.3" y="168.7">7</text>
</g>
</svg>
